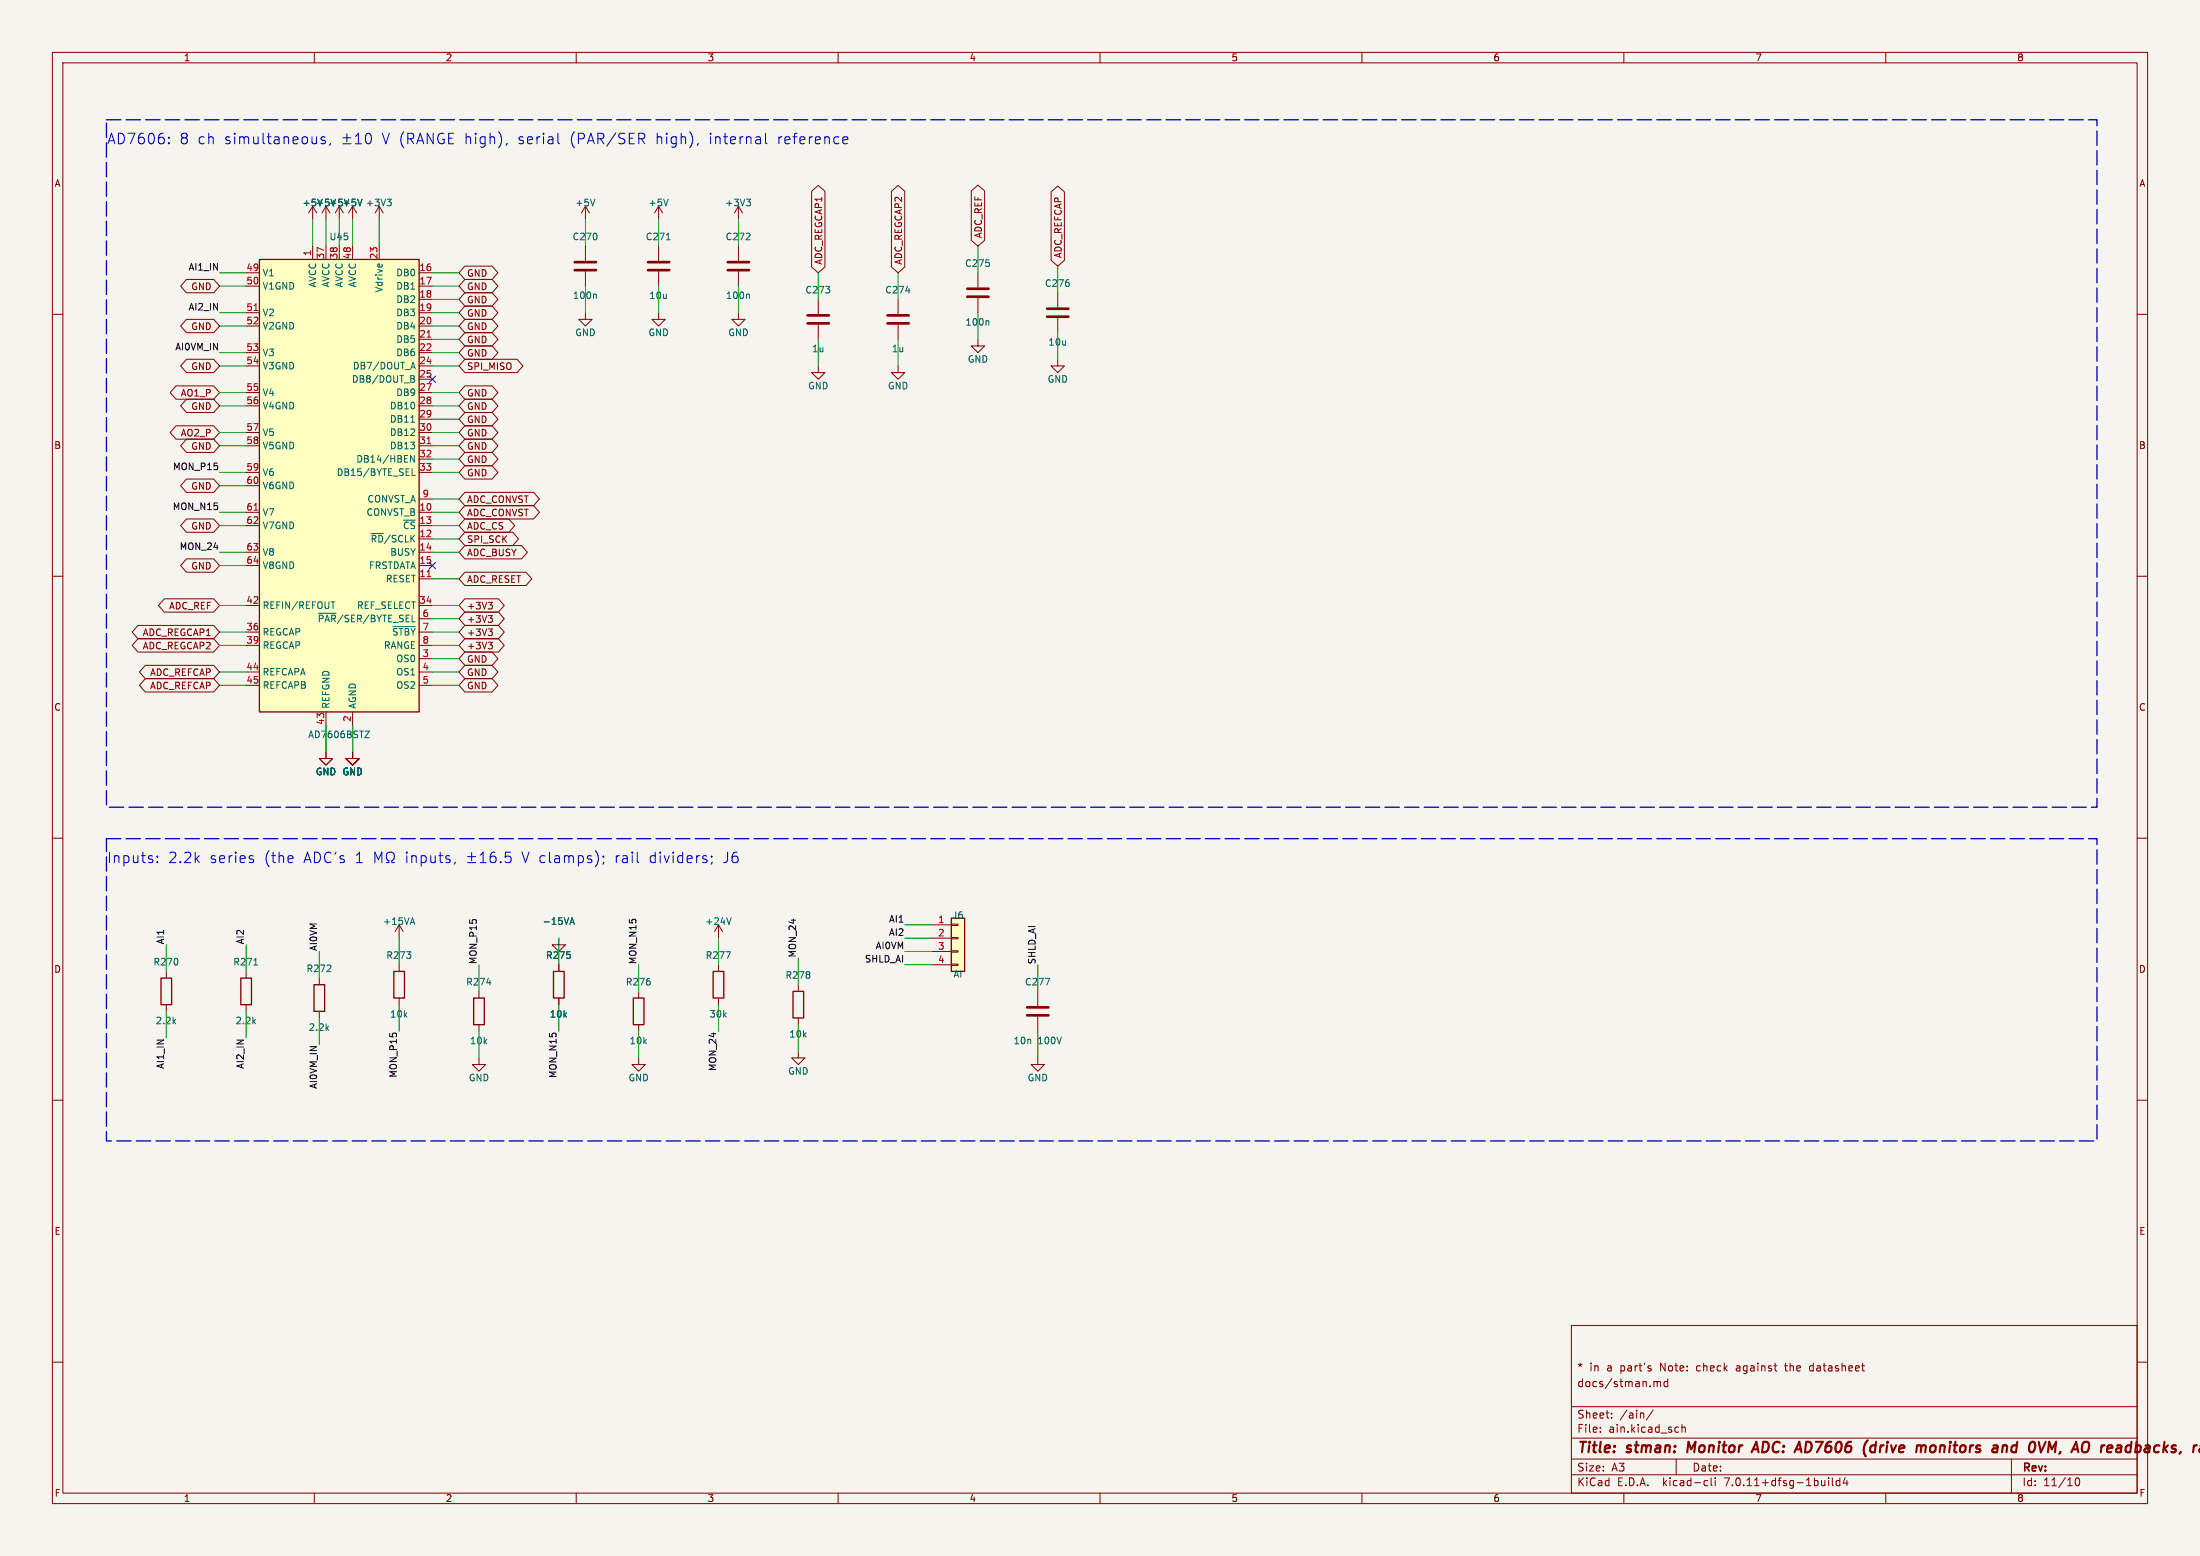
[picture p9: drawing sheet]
<svg xmlns="http://www.w3.org/2000/svg" width="420mm" height="297mm" viewBox="0 0 420 297" stroke-linecap="round" stroke-linejoin="round" font-family="sans-serif">
<path d="M0 0h420v297h-420z" fill="#f5f4ef" stroke="#f5f4ef" stroke-width=".19"/>
<g fill="none" stroke="#840000" stroke-width=".19">
<path d="M10 10h400v277h-400zM12 12h396v273h-396zM60 10v2M110 10v2M160 10v2M210 10v2M260 10v2M310 10v2M360 10v2M59.7 39.4l-.8 1.2M59.7 39.4v2.5M59.7 39.4l.8 1.2"/>
<path d="M62.2 39.4l-.7 1.2M62.2 39.4v2.5M62.2 39.4l.8 1.2M64.8 39.4l-.8 1.2M64.8 39.4v2.5M64.8 39.4l.7 1.2M67.3 39.4l-.8 1.2M67.3 39.4v2.5M67.3 39.4l.8 1.2M72.4 39.4l-.8 1.2M72.4 39.4v2.5M72.4 39.4l.8 1.2"/>
<path d="M111.8 39.4l-.8 1.2M111.8 39.4v2.5M111.8 39.4l.7 1.2M125.7 39.4v2.5M125.7 39.4l-.7 1.2M125.7 39.4l.8 1.2M141 39.4v2.5M141 39.4l-.8 1.2M141 39.4l.7 1.2M154.9 36.5l1.3-1.1 1.3 1.1v14.5l-1.3 1.1-1.3-1.1zM170.2 36.5l1.2-1.1 1.3 1.1v14.5l-1.3 1.1-1.2-1.1zM185.4 36.4l1.3-1.1 1.3 1.1v9.5l-1.3 1.1-1.3-1.1z"/>
<path d="M200.7 36.6l1.2-1.1 1.3 1.1v13.1l-1.3 1.1-1.2-1.1zM10 60h2M35.6 53.3h5.2l1.1 1.3-1.1 1.3h-5.2l-1.1-1.3zM47 52.1h2.5M47 54.6h2.5M47 59.7h2.5M59.7 47v2.5M62.2 47v2.5M64.8 47v2.5M67.3 47v2.5M72.4 47v2.5M80 52.1h2.5"/>
<path d="M80 54.6h2.5M80 57.2h2.5M80 59.7h2.5M88.7 53.3h5.2l1.2 1.3-1.2 1.3h-5.2l-1.1-1.3zM88.7 55.9h5.2l1.2 1.3-1.2 1.2h-5.2l-1.1-1.2zM88.7 58.4h5.2l1.2 1.3-1.2 1.3h-5.2l-1.1-1.3zM88.7 50.8h5.2l1.2 1.3-1.2 1.2h-5.2l-1.1-1.2zM111.8 59.7v1.3h1.2l-1.2 1.2-1.3-1.2h1.3M111.8 47v2.8M111.8 51.8v2.8M125.7 59.7v1.3h1.3l-1.3 1.2-1.2-1.2h1.2M125.7 47v2.8"/>
<path d="M125.7 51.8v2.8M141 59.7v1.3h1.2l-1.2 1.2-1.3-1.2h1.3M141 47v2.8M141 51.8v2.8M156.2 57.2v2.7M171.4 57.2v2.7M186.7 52.1v2.8M186.7 56.9v2.8M201.9 55.9v2.8M408 60h2M33.6 73.7h7.2l1.1 1.2-1.1 1.3h-7.2l-1.1-1.3zM35.6 61h5.2l1.1 1.2-1.1 1.3h-5.2l-1.1-1.3z"/>
<path d="M35.6 68.6h5.2l1.1 1.3-1.1 1.2h-5.2l-1.1-1.2zM35.6 76.2h5.2l1.1 1.3-1.1 1.2h-5.2l-1.1-1.2zM47 62.2h2.5M47 67.3h2.5M47 69.9h2.5M47 74.9h2.5M47 77.5h2.5M80 62.2h2.5M80 64.8h2.5M80 67.3h2.5M80 69.9h2.5M80 72.4h2.5"/>
<path d="M80 74.9h2.5M80 77.5h2.5M88.7 63.5h5.2l1.2 1.3-1.2 1.2h-5.2l-1.1-1.2zM88.7 61h5.2l1.2 1.2-1.2 1.3h-5.2l-1.1-1.3zM88.7 68.6h10l1.1 1.3-1.1 1.2h-10l-1.1-1.2zM88.7 66h5.2l1.2 1.3-1.2 1.3h-5.2l-1.1-1.3zM88.7 73.7h5.2l1.2 1.2-1.2 1.3h-5.2l-1.1-1.3zM88.7 76.2h5.2l1.2 1.3-1.2 1.2h-5.2l-1.1-1.2zM88.7 78.7h5.2l1.2 1.3-1.2 1.3h-5.2l-1.1-1.3zM156.2 69.9v1.2h1.3l-1.3 1.3-1.3-1.3h1.3M156.2 62v2.8M171.4 69.9v1.2h1.3l-1.3 1.3-1.2-1.3h1.2"/>
<path d="M171.4 62v2.8M186.7 64.8v1.2h1.3l-1.3 1.3-1.3-1.3h1.3M201.9 68.6v1.3h1.3l-1.3 1.2-1.2-1.2h1.2M201.9 60.7v2.8M33.6 81.3h7.2l1.1 1.3-1.1 1.2h-7.2l-1.1-1.2zM35.6 83.8h5.2l1.1 1.3-1.1 1.3h-5.2l-1.1-1.3zM35.6 99.1h5.2l1.1 1.2-1.1 1.3h-5.2l-1.1-1.3zM35.6 91.4h5.2l1.1 1.3-1.1 1.3h-5.2l-1.1-1.3zM47 97.8h2.5M47 82.6h2.5M47 85.1h2.5M47 90.2h2.5"/>
<path d="M47 92.7h2.5M80 97.8h2.5M80 80h2.5M80 82.6h2.5M80 85.1h2.5M80 87.6h2.5M80 90.2h2.5M80 95.3h2.5M88.7 96.5h13.2l1.1 1.3-1.1 1.3h-13.2l-1.1-1.3zM88.7 81.3h5.2l1.2 1.3-1.2 1.2h-5.2l-1.1-1.2zM88.7 83.8h5.2l1.2 1.3-1.2 1.3h-5.2l-1.1-1.3zM88.7 86.4h5.2l1.2 1.2-1.2 1.3h-5.2l-1.1-1.3z"/>
<path d="M88.7 88.9h5.2l1.2 1.3-1.2 1.2h-5.2l-1.1-1.2zM88.7 94h13.2l1.1 1.3-1.1 1.2h-13.2l-1.1-1.2zM88.7 99.1h8.5l1.1 1.2-1.1 1.3h-8.5l-1.1-1.3zM10 110h2M26.3 119.4h14.5l1.1 1.3-1.1 1.2h-14.5l-1.1-1.2zM31.4 114.3h9.4l1.1 1.3-1.1 1.2h-9.4l-1.2-1.2zM35.6 106.7h5.2l1.1 1.3-1.1 1.2h-5.2l-1.1-1.2zM47 100.3h2.5M47 105.4h2.5M47 108h2.5M47 115.6h2.5M80 110.5h2.5"/>
<path d="M80 102.9h2.5M80 100.3h2.5M80 105.4h2.5M80 108h2.5M80 115.6h2.5M80 118.1h2.5M88.7 101.6h9.2l1.1 1.3-1.1 1.2h-9.2l-1.1-1.2zM88.7 114.3h6.5l1.1 1.3-1.1 1.2h-6.5l-1.1-1.2zM88.7 116.8h6.5l1.1 1.3-1.1 1.3h-6.5l-1.1-1.3zM88.7 119.4h6.5l1.1 1.3-1.1 1.2h-6.5l-1.1-1.2zM88.7 104.1h10.9l1.1 1.3-1.1 1.3h-10.9l-1.1-1.3zM88.7 109.2h11.7l1.1 1.3-1.1 1.3h-11.7l-1.1-1.3z"/>
<path d="M93.2 115h.8l-.4 .5M93.2 117.5h.8l-.4 .5M93.8 115.5l.2 .2v.3l-.2 .2M93.8 118l.2 .2v.3l-.2 .3M408 110h2M26.3 121.9h14.5l1.1 1.3-1.1 1.3h-14.5l-1.1-1.3zM27.7 127h13.1l1.1 1.3-1.1 1.2h-13.1l-1.1-1.2zM27.7 129.5h13.1l1.1 1.3-1.1 1.3h-13.1l-1.1-1.3zM47 120.7h2.5M47 123.2h2.5M47 128.3h2.5M47 130.8h2.5"/>
<path d="M62.2 135.9v2.5M67.3 135.9v2.5M80 125.7h2.5M80 120.7h2.5M80 123.2h2.5M80 128.3h2.5M80 130.8h2.5M88.7 124.5h5.2l1.2 1.2-1.2 1.3h-5.2l-1.1-1.3zM88.7 127h5.2l1.2 1.3-1.2 1.2h-5.2l-1.1-1.2zM88.7 129.5h5.2l1.2 1.3-1.2 1.3h-5.2l-1.1-1.3zM88.7 121.9h6.5l1.1 1.3-1.1 1.3h-6.5l-1.1-1.3zM93.2 120.1h.8l-.4 .4"/>
<path d="M93.2 122.6h.8l-.4 .5M93.8 120.5l.2 .3v.3l-.2 .2M93.8 123.1l.2 .2v.3l-.2 .3M10 160h2M62.2 143.5v1.3h1.3l-1.3 1.3-1.2-1.3h1.2M67.3 143.5v1.3h1.3l-1.3 1.3-1.3-1.3h1.3M408 160h2M76.2 176.5v2.6M76.2 176.5l-.8 1.3M76.2 176.5l.8 1.3M106.7 179.1v1.2h1.2l-1.2 1.3-1.3-1.3h1.3M137.2 176.5v2.6"/>
<path d="M137.2 176.5l-.8 1.3M137.2 176.5l.7 1.3M177.8 176.5h3.8M177.8 179.1h3.8M181.6 178.9h1.3v.3h-1.3zM181.6 176.4h1.3v.3h-1.3zM31.7 185.4v1.3M31.7 191.8v1.2M47 185.4v1.3M47 191.8v1.2M61 186.7v1.3M61 193v1.3"/>
<path d="M76.2 184.2v1.2M76.2 190.5v1.3M91.4 189.2v1.3M91.4 195.6v1.3M106.7 184.2v1.2M106.7 190.5v1.3M121.9 189.2v1.3M121.9 195.6v1.3M137.2 184.2v1.2M137.2 190.5v1.3M152.4 188v1.2M152.4 194.3v1.3"/>
<path d="M177.8 181.6h3.8M177.8 184.2h3.8M181.6 184h1.3v.3h-1.3zM181.6 181.5h1.3v.2h-1.3zM198.1 189.2v2.8M198.1 194.1v2.8M10 210h2M91.4 201.9v1.3h1.3l-1.3 1.3-1.2-1.3h1.2M121.9 201.9v1.3h1.3l-1.3 1.3-1.3-1.3h1.3M152.4 200.7v1.2h1.3l-1.3 1.3-1.3-1.3h1.3M198.1 201.9v1.3h1.3l-1.3 1.3-1.3-1.3h1.3M408 210h2"/>
<path d="M10 260h2M300 253h108v32h-108zM408 260h2M300 278.5h108M300 274.5h108M300 268.5h108M305.5 273.2v.2M305.5 272.5v.1M307.7 270.5v.2M307.7 269.8v.1M315 261.2l.2 .2-.2 .3M315 260.7l.2 .1"/>
<path d="M315.6 269.1l-1.3 1.9M315.7 263.8l.5-.1 .2 .2M316.4 263.9l.2-.2 .3 .1 .1 .9M316.4 263.9v.8M318.4 263.8l-.5-.1-.2 .3 .1 .6h.6M318.4 263.2v1.5M320 278.5v3M320.3 272.4l.1 .1M320.4 273.3l-.1 .1M321.1 271.9v1.5M321.1 272.5l.2-.1 .4 .1v.9M340.7 260.7h.5"/>
<path d="M345.7 260.7l-.3 .3v.4l.3 .3M384 278.5v6.5M60 285v2M110 285v2M160 285v2M210 285v2M260 285v2M300 281.5h108M310 285v2M325.6 282.6l.4 .1M326 283.5l-.4 .1M326.7 282.1v1.3l.2 .2"/>
<path d="M327.4 282.1v.1M327.4 282.6v1M349.1 282.1v.1M349.1 282.6v1M349.8 282.1v1.3l.2 .2M351.2 282.7l-.4-.1-.3 .3 .2 .6h.5M351.2 282.1v1.5M352.2 282l-.3 1.1h.9M352.6 282.6v1M360 285v2M396.4 282.2l.1-.1a.8 .8 0 0 1 .5 .7 .8 .8 0 0 1-.5 .8 1 1 0 0 1-.1-1.4z"/>
</g>
<g fill="none" stroke="#840000" stroke-width=".4">
<path d="M322.3 275.2l-.2 2M334.4 277.2l.9-2 .4 2M334.6 276.6h1M356.6 274.9l-.1 .1M358.1 276a.66 .66 0 0 0-1 .3l-.1 .5 .2 .3h.7M358.2 275.2l-.3 2M367.6 276l-.1 1.2M369.2 275.9a.62 .62 0 0 0-.7 .4v.7a.52 .52 0 0 0 .8 .1M382.6 275.9h.3l.3 .3-.2 1M384.5 275.9l-.5 .4v.5l.3 .4h.4M391.2 275.2l.5 1.4 .8-1.4M401.2 275.9l-.1 1.3"/>
<path d="M401.3 276.1l-.1 .2"/>
</g>
<path d="M49.5 49.5h30.5v86.4h-30.5zM181.6 175.3h2.5v10.1h-2.5zM30.7 186.7h2.1v5.1h-2.1zM46 186.7h2v5.1h-2zM59.9 188h2.1v5h-2.1zM75.2 185.4h2v5.1h-2zM90.4 190.5h2.1v5.1h-2.1zM105.7 185.4h2v5.1h-2zM120.9 190.5h2v5.1h-2zM136.1 185.4h2.1v5.1h-2.1zM151.4 189.2h2v5.1h-2z" fill="none" stroke="#840000" stroke-width=".25"/>
<g fill="none" stroke="#006464" stroke-width=".19">
<path d="M69.1 38l-.4 1.3M73.9 38h.8l-.4 .5M74.4 38.5l.3 .2v.3l-.3 .3M113.6 38l-.4 1.3M127.5 38l-.4 1.3M142.5 38h.8l-.5 .5M143 38.5l.3 .2v.3l-.3 .3M113.7 56.1l.1 .2v.7M127.2 45.8h.7M142.9 56.1l.2 .2v.7M172.9 55.5h.8M78.4 71.7l.6 .1 .1 .3-.2 .2"/>
<path d="M78.4 72.3h.5M78.6 70.1h.6M78.9 69.2l.4 1.2M78.9 72.3l.3 .2-.1 .3-.7 .2M188.6 61.2l.2 .2v.7M78.4 80.6h.8M78.7 89.5v1.2h.6M79.1 86.9v1.3l-.7-1.3v1.3M60.8 117.1h3.4M63.2 114.9h.7M75 119.6h4.3M69.7 139.5h.8l-.8 1.3h.8"/>
<path d="M78.4 176.1h.6M78.7 175.2l.5 1.2M108.8 176.4l.4-1.2 .4 1.2M108.9 176.1h.6M139.6 175.2l-.4 1.2M48.5 184.2h.7M92.9 187.6h.8M138.6 181.7h.8l-.5 1.2M199.5 186.7h.9l-.6 1.3"/>
</g>
<g fill="none" stroke="#840000" stroke-width=".51">
<path d="M109.7 51.6h4.1M109.7 50h4.1M123.7 51.6h4.1M123.7 50h4.1M138.9 51.6h4.1M138.9 50h4.1M184.7 56.6h4M184.7 55.1h4M199.9 58.9h4.1M154.2 61.7h4M154.2 60.2h4M169.4 61.7h4.1"/>
<path d="M169.4 60.2h4.1M199.9 60.5h4.1M196.1 193.8h4.1M196.1 192.3h4.1"/>
</g>
<g fill="#ffffc2" stroke="#ffffc2" stroke-width=".19">
<path d="M181.6 175.3h2.5v10.1h-2.5z"/>
<path d="M49.5 49.5h30.5v86.4h-30.5z"/>
</g>
<path d="M48.5 59.3h.7M81.5 64.4h.7M48.5 97.4h.7M81.5 84.7h.7M81.5 110.1h.7" fill="none" stroke="#a90000" stroke-width=".19"/>
<g fill="none" stroke="#0000c2" stroke-width=".19">
<path d="M32.2 27.2v.2M32.2 26.2v.2M62 26.2l-.4-.1-.3 .3 .1 .3 .6 .2v.4h-.7M63.1 27.3l-.2 .4M65.5 27.4h1.5M65.5 26.3h1.5M66.2 25.5v1.6M67.8 27.4h1.2M67.8 26l.6-.6v2M70 25.5a.48 .48 0 0 1 .8 .3 1.03 1.03 0 0 1-.6 1.6 1.33 1.33 0 0 1-.2-1.9zM77.1 25.2a2.29 2.29 0 0 0 0 3M77.8 26.5h.8a.54 .54 0 0 0 .4-.5 .54 .54 0 0 0-.4-.6h-.8v2"/>
<path d="M78.3 26.5l.7 .9M79.6 27.4l.6-2 .7 2M79.8 26.9h.9M82.7 25.4v2l-1.1-2v2M84.7 25.5a.92 .92 0 0 0-1.1 .4 .92 .92 0 0 0 .1 1.1 .69 .69 0 0 0 1.1 .2v-.6h-.4M85.7 26.4h.6M86.6 25.4h-.9v2h.9M89 26.3a.5 .5 0 0 1 .8 .1v1M89 25.4v2M90.8 25.4v.2M90.8 26.1v1.3M92.6 26.2l-.6-.1-.3 .4v.6l.1 .2h.8"/>
<path d="M92.6 26.1v1.6a.54 .54 0 0 1-.8 .3M93.6 26.3a.5 .5 0 0 1 .8 .1v1M93.6 25.4v2M95.2 25.2a2.29 2.29 0 0 1 0 3M96.8 27.3l-.2 .4M106.5 25.4v1.8l.3 .2M122.4 26.5l.7 .9M123 25.6v.7M133.3 27.3l-.2 .4M146.1 25.4v1.8l.3 .2M161.2 26.1l.6 .1v.4l-.9 .2M161.8 27.3l-.6 .1"/>
<path d="M30 164.5v.2M30 163.4v.2M48.1 164l.3 .3-.3 .4M48.1 163.3l.2 .1M68 164.7h1.2M68 163.2l.6-.5v2M71.6 164.7v-2l.6 1.4 .7-1.4v2M73.8 164.7h.4v-.4a.85 .85 0 0 1-.4-1.2 .85 .85 0 0 1 1.2-.3 .92 .92 0 0 1-.2 1.5v.4h.5M86.9 164.6l-.2 .3M89.3 164.7h1.5M89.3 163.5h1.5M90 162.8v1.5"/>
<path d="M91.7 164.7h1.1M91.7 163.2l.5-.5v2M94.5 162.7a.79 .79 0 0 0-.9 .8v.8l.2 .3 .5 .1 .3-.2 .1-.7-.2-.3-.6-.1-.3 .4M95.6 164.5v.2M97.5 162.7h-1l-.1 .9 .3-.2 .7 .1 .2 .3-.1 .7-.3 .2h-.5l-.3-.2M104 163.4l-.5-.1-.4 .4v.6l.2 .3h.7M104.9 162.7v1.7l.3 .3M105.9 163.4h.8l.1 1.3M106.8 163.8l-.7 .1a.39 .39 0 0 0-.3 .4 .39 .39 0 0 0 .3 .4l.7-.1M107.8 163.5a.5 .5 0 0 1 .8 .1M107.8 163.3v1.4M108.6 163.6l.3-.3 .5 .1 .1 1.3"/>
<path d="M108.6 163.6v1.1M110.4 163.4l.6-.1 .4 .4v.6l-.2 .3h-.8M110.4 163.3v2M112.9 163.4l-.5-.1-.3 .3 .1 .3 .7 .2v.5h-.8M113.7 162.4a2.29 2.29 0 0 1 0 3M115.2 163.4v.2M115.3 164.6l-.2 .3M135.8 163.4v.2M135.9 164.6l-.1 .3"/>
</g>
<path d="M20.3 22.9h380v131.2h-380v-131.2M20.3 160.1h380v57.7h-380v-57.7" fill="none" stroke="#0000c2" stroke-width=".25" stroke-dasharray="2.7 1"/>
<g fill="none" stroke="#009600" stroke-width=".19">
<path d="M41.9 59.7h5.1M41.9 54.6h5.1M41.9 52.1h5.1M59.7 41.9v5.1M62.2 41.9v5.1M64.8 41.9v5.1M67.3 41.9v5.1M72.4 41.9v5.1M82.5 59.7h5.1M82.5 54.6h5.1M82.5 52.1h5.1M82.5 57.2h5.1"/>
<path d="M111.8 41.9v5.1M111.8 54.6v5.1M125.7 41.9v5.1M125.7 54.6v5.1M141 41.9v5.1M141 54.6v5.1M156.2 52.1v5.1M171.4 52.1v5.1M186.7 47v5.1M186.7 59.7v5.1M201.9 50.8v5.1M41.9 77.5h5.1"/>
<path d="M41.9 74.9h5.1M41.9 62.2h5.1M41.9 67.3h5.1M41.9 69.9h5.1M82.5 77.5h5.1M82.5 74.9h5.1M82.5 62.2h5.1M82.5 67.3h5.1M82.5 69.9h5.1M82.5 64.8h5.1M156.2 64.8v5.1M171.4 64.8v5.1"/>
<path d="M201.9 63.5v5.1M41.9 85.1h5.1M41.9 97.8h5.1M41.9 82.6h5.1M41.9 90.2h5.1M41.9 92.7h5.1M82.5 85.1h5.1M82.5 97.8h5.1M82.5 80h5.1M82.5 82.6h5.1M82.5 87.6h5.1M82.5 90.2h5.1"/>
<path d="M82.5 95.3h5.1M41.9 115.6h5.1M41.9 105.4h5.1M41.9 100.3h5.1M41.9 108h5.1M82.5 110.5h5.1M82.5 115.6h5.1M82.5 105.4h5.1M82.5 118.1h5.1M82.5 102.9h5.1M82.5 100.3h5.1M41.9 120.7h5.1"/>
<path d="M41.9 123.2h5.1M41.9 128.3h5.1M41.9 130.8h5.1M62.2 138.4v5.1M67.3 138.4v5.1M82.5 120.7h5.1M82.5 123.2h5.1M82.5 128.3h5.1M82.5 130.8h5.1M82.5 125.7h5.1M76.2 179.1v5.1M106.7 179.1v5.1"/>
<path d="M137.2 179.1v5.1M172.7 179.1h5.1M172.7 176.5h5.1M31.7 180.3v5.1M31.7 193v5.1M47 180.3v5.1M47 193v5.1M61 181.6v5.1M61 194.3v5.1M76.2 191.8v5.1M91.4 184.2v5M91.4 196.9v5"/>
<path d="M106.7 191.8v5.1M121.9 184.2v5M121.9 196.9v5M137.2 191.8v5.1M152.4 182.9v5.1M152.4 195.6v5.1M172.7 184.2h5.1M172.7 181.6h5.1M198.1 184.2v5M198.1 196.9v5"/>
</g>
<path d="M81.9 71.8l1.3 1.2M83.2 71.8l-1.3 1.2M81.9 107.3l1.3 1.3M83.2 107.3l-1.3 1.3" fill="none" stroke="#000084" stroke-width=".19"/>
<g font-size="2.8" fill="#0000c2">
<text x="20.3" y="27.7">AD7606:</text>
<text x="34.2" y="27.7">8 ch</text>
<text x="42.8" y="27.7">simultaneous,</text>
<text x="73" y="27.7">V</text>
<text x="99.1" y="27.7">serial</text>
<text x="109" y="27.7">(PAR/SER</text>
<text x="125.5" y="27.7">high),</text>
<text x="135.7" y="27.7">internal</text>
<text x="148.8" y="27.7">reference</text>
<text x="20.3" y="164.9">Inputs:</text>
<text x="32" y="164.9">2.2k</text>
<text x="40" y="164.9">series</text>
<text x="50.4" y="164.9">(the</text>
<text x="58" y="164.9">ADC's</text>
<text x="77.5" y="164.9">inputs,</text>
<text x="99.9" y="164.9">V</text>
<text x="117.7" y="164.9">rail</text>
<text x="124.3" y="164.9">dividers;</text>
<text x="138.5" y="164.9">J6</text>
</g>
<g font-size="2.8" fill="#840000">
<text x="301" y="277.9">Title:</text>
<text x="310.6" y="277.9">stman:</text>
<text x="323" y="277.9">Monitor</text>
<text x="336.3" y="277.9">ADC:</text>
<text x="345.3" y="277.9">AD7606</text>
<text x="359" y="277.9">(drive</text>
<text x="369.9" y="277.9">monitors</text>
<text x="385.3" y="277.9">and</text>
<text x="393" y="277.9">0VM,</text>
<text x="402.2" y="277.9">AO</text>
<text x="408.3" y="277.9">readbacks</text>
</g>
<g font-size="2.1" fill="#840000">
<text x="301" y="262">*</text>
<text x="303.4" y="262">in</text>
<text x="306.8" y="262">a</text>
<text x="309.5" y="262">part's</text>
<text x="317.2" y="262">Note:</text>
<text x="324.3" y="262">check</text>
<text x="332" y="262">against</text>
<text x="341.5" y="262">the</text>
<text x="346.3" y="262">datasheet</text>
<text x="301" y="265">docs/stman.md</text>
<text x="301" y="273.7">File:</text>
<text x="301" y="271">Sheet:</text>
<text x="307.1" y="273.7">ain.kicad_sch</text>
<text x="309.2" y="271">/ain/</text>
<text x="301" y="281.1">Size:</text>
<text x="307.6" y="281.1">A3</text>
<text x="323" y="281.1">Date:</text>
<text x="386" y="281.3">Rev:</text>
<text x="301" y="283.9">KiCad</text>
<text x="308.7" y="283.9">E.D.A.</text>
<text x="317.6" y="283.9">kicad-cli</text>
<text x="329.5" y="283.9">7.0.11+dfsg-1build4</text>
<text x="386" y="283.9">Id:</text>
<text x="390.1" y="283.9">11/10</text>
</g>
<g font-size="1.8" fill="#840000">
<text x="35" y="11.9">1</text>
<text x="85" y="11.9">2</text>
<text x="135" y="11.9">3</text>
<text x="185" y="11.9">4</text>
<text x="235" y="11.9">5</text>
<text x="285" y="11.9">6</text>
<text x="335" y="11.9">7</text>
<text x="385" y="11.9">8</text>
<text x="10.3" y="35.9">A</text>
<text x="408.3" y="35.9">A</text>
<text x="187.6" y="45.6" transform="rotate(-90 187.6 45.6)">ADC_REF</text>
<text x="89.1" y="53">GND</text>
<text x="157.2" y="50.6" transform="rotate(-90 157.2 50.6)">ADC_REGCAP1</text>
<text x="172.4" y="50.6" transform="rotate(-90 172.4 50.6)">ADC_REGCAP2</text>
<text x="202.9" y="49.4" transform="rotate(-90 202.9 49.4)">ADC_REFCAP</text>
<text x="36.4" y="55.6">GND</text>
<text x="89.1" y="55.6">GND</text>
<text x="89.1" y="58.1">GND</text>
<text x="36.4" y="63.2">GND</text>
<text x="89.1" y="65.7">GND</text>
<text x="89.1" y="60.6">GND</text>
<text x="89.1" y="63.2">GND</text>
<text x="36.4" y="70.8">GND</text>
<text x="89.1" y="70.8">SPI_MISO</text>
<text x="89.1" y="68.3">GND</text>
<text x="34.4" y="75.9">AO1_P</text>
<text x="89.1" y="75.9">GND</text>
<text x="34.4" y="83.5">AO2_P</text>
<text x="36.4" y="78.4">GND</text>
<text x="89.1" y="78.4">GND</text>
<text x="89.1" y="81">GND</text>
<text x="89.1" y="83.5">GND</text>
<text x="10.3" y="85.9">B</text>
<text x="36.4" y="86">GND</text>
<text x="89.1" y="86">GND</text>
<text x="89.1" y="88.6">GND</text>
<text x="408.2" y="85.9">B</text>
<text x="36.4" y="93.7">GND</text>
<text x="89.1" y="91.1">GND</text>
<text x="36.4" y="101.3">GND</text>
<text x="89.1" y="98.7">ADC_CONVST</text>
<text x="89.1" y="96.2">ADC_CONVST</text>
<text x="89.1" y="101.3">ADC_CS</text>
<text x="89.1" y="103.8">SPI_SCK</text>
<text x="89.1" y="106.4">ADC_BUSY</text>
<text x="36.4" y="108.9">GND</text>
<text x="89.1" y="111.4">ADC_RESET</text>
<text x="32.2" y="116.5">ADC_REF</text>
<text x="89.1" y="116.5">+3V3</text>
<text x="89.1" y="119.1">+3V3</text>
<text x="27.2" y="121.6">ADC_REGCAP1</text>
<text x="27.2" y="124.1">ADC_REGCAP2</text>
<text x="89.1" y="121.6">+3V3</text>
<text x="89.1" y="124.1">+3V3</text>
<text x="28.5" y="129.2">ADC_REFCAP</text>
<text x="28.5" y="131.8">ADC_REFCAP</text>
<text x="89.1" y="126.7">GND</text>
<text x="89.1" y="129.2">GND</text>
<text x="89.1" y="131.8">GND</text>
<text x="10.3" y="135.9">C</text>
<text x="408.2" y="135.9">C</text>
<text x="10.3" y="185.9">D</text>
<text x="408.2" y="185.9">D</text>
<text x="10.3" y="235.9">E</text>
<text x="408.3" y="235.9">E</text>
<text x="10.3" y="285.9">F</text>
<text x="35" y="286.9">1</text>
<text x="85" y="286.9">2</text>
<text x="135" y="286.9">3</text>
<text x="185" y="286.9">4</text>
<text x="235" y="286.9">5</text>
<text x="285" y="286.9">6</text>
<text x="335" y="286.9">7</text>
<text x="385" y="286.9">8</text>
<text x="408.3" y="285.9">F</text>
</g>
<g font-size="1.8" fill="#006464">
<text x="57.7" y="39.6">+5V+5V+5V+5V</text>
<text x="69.7" y="39.6">+3V3</text>
<text x="109.7" y="39.6">+5V</text>
<text x="123.7" y="39.6">+5V</text>
<text x="138.3" y="39.6">+3V3</text>
<text x="62.8" y="46.1">U45</text>
<text x="109.2" y="46.1">C270</text>
<text x="123.2" y="46.1">C271</text>
<text x="138.4" y="46.1">C272</text>
<text x="50" y="52.9">V1</text>
<text x="75.5" y="52.9">DB0</text>
<text x="184.1" y="51.1">C275</text>
<text x="50" y="55.5">V1GND</text>
<text x="60.6" y="55" transform="rotate(-90 60.6 55)">AVCC</text>
<text x="63.1" y="55" transform="rotate(-90 63.1 55)">AVCC</text>
<text x="65.6" y="55" transform="rotate(-90 65.6 55)">AVCC</text>
<text x="68.2" y="55" transform="rotate(-90 68.2 55)">AVCC</text>
<text x="73.3" y="55.9" transform="rotate(-90 73.3 55.9)">Vdrive</text>
<text x="75.5" y="55.5">DB1</text>
<text x="75.5" y="58">DB2</text>
<text x="109.3" y="57.3">100n</text>
<text x="123.8" y="57.3">10u</text>
<text x="138.5" y="57.3">100n</text>
<text x="153.7" y="56.2">C273</text>
<text x="168.9" y="56.2">C274</text>
<text x="199.4" y="54.9">C276</text>
<text x="50" y="60.6">V2</text>
<text x="50" y="63.1">V2GND</text>
<text x="75.5" y="60.6">DB3</text>
<text x="75.5" y="63.1">DB4</text>
<text x="75.5" y="65.6">DB5</text>
<text x="109.7" y="64.4">GND</text>
<text x="123.7" y="64.4">GND</text>
<text x="138.9" y="64.4">GND</text>
<text x="184.2" y="62.4">100n</text>
<text x="50" y="68.2">V3</text>
<text x="50" y="70.7">V3GND</text>
<text x="67.3" y="70.7">DB7/DOUT_A</text>
<text x="75.5" y="68.2">DB6</text>
<text x="154.9" y="67.4">1u</text>
<text x="170.2" y="67.4">1u</text>
<text x="184.7" y="69.4">GND</text>
<text x="200" y="66.2">10u</text>
<text x="50" y="75.8">V4</text>
<text x="67.1" y="73.3">DB8/DOUT_B</text>
<text x="75.5" y="75.8">DB9</text>
<text x="154.2" y="74.5">GND</text>
<text x="169.4" y="74.5">GND</text>
<text x="199.9" y="73.2">GND</text>
<text x="50" y="78.3">V4GND</text>
<text x="50" y="83.4">V5</text>
<text x="74.3" y="78.3">DB10</text>
<text x="74.3" y="80.9">DB11</text>
<text x="74.3" y="83.4">DB12</text>
<text x="50" y="86">V5GND</text>
<text x="67.9" y="88.5">DB14/HBEN</text>
<text x="74.3" y="86">DB13</text>
<text x="50" y="91">V6</text>
<text x="50" y="93.6">V6GND</text>
<text x="64.2" y="91">DB15/BYTE_SEL</text>
<text x="50" y="98.7">V7</text>
<text x="50" y="101.2">V7GND</text>
<text x="69.9" y="98.7">CONVST_B</text>
<text x="70" y="96.1">CONVST_A</text>
<text x="76.8" y="101.2">~{CS}</text>
<text x="50" y="106.3">V8</text>
<text x="70.7" y="103.7">~{RD}/SCLK</text>
<text x="74.4" y="106.3">BUSY</text>
<text x="50" y="108.8">V8GND</text>
<text x="70.3" y="108.8">FRSTDATA</text>
<text x="73.6" y="111.4">RESET</text>
<text x="50" y="116.4">REFIN/REFOUT</text>
<text x="60.6" y="119">~{PAR}/SER/BYTE_SEL</text>
<text x="68.1" y="116.4">REF_SELECT</text>
<text x="50" y="121.5">REGCAP</text>
<text x="50" y="124.1">REGCAP</text>
<text x="73.2" y="124.1">RANGE</text>
<text x="74.8" y="121.5">~{STBY}</text>
<text x="50" y="129.1">REFCAPA</text>
<text x="50" y="131.7">REFCAPB</text>
<text x="75.5" y="126.6">OS0</text>
<text x="75.5" y="129.1">OS1</text>
<text x="75.5" y="131.7">OS2</text>
<text x="63.1" y="135.4" transform="rotate(-90 63.1 135.4)">REFGND</text>
<text x="68.2" y="135.4" transform="rotate(-90 68.2 135.4)">AGND</text>
<text x="58.7" y="141.1">AD7606BSTZ</text>
<text x="60.2" y="148.2">GND GND</text>
<text x="65.3" y="148.2">GND</text>
<text x="73" y="176.7">+15VA</text>
<text x="103.5" y="176.7">-15VA</text>
<text x="134.5" y="176.7">+24V</text>
<text x="181.7" y="175.6">J6</text>
<text x="29.2" y="184.5">R270</text>
<text x="44.4" y="184.5">R271</text>
<text x="58.4" y="185.8">R272</text>
<text x="73.6" y="183.2">R273</text>
<text x="104.1" y="183.2">R275</text>
<text x="134.6" y="183.2">R277</text>
<text x="88.9" y="188.3">R274</text>
<text x="119.4" y="188.3">R276</text>
<text x="149.8" y="187">R278</text>
<text x="181.9" y="186.8">AI</text>
<text x="195.6" y="188.3">C277</text>
<text x="29.6" y="195.7">2.2k</text>
<text x="44.9" y="195.7">2.2k</text>
<text x="58.8" y="197">2.2k</text>
<text x="74.4" y="194.4">10k</text>
<text x="104.9" y="194.4">10k</text>
<text x="135.3" y="194.4">30k</text>
<text x="89.6" y="199.5">10k</text>
<text x="120.1" y="199.5">10k</text>
<text x="150.6" y="198.2">10k</text>
<text x="193.4" y="199.5">10n</text>
<text x="198.1" y="199.5">100V</text>
<text x="89.4" y="206.6">GND</text>
<text x="119.9" y="206.6">GND</text>
<text x="150.4" y="205.3">GND</text>
<text x="196.1" y="206.6">GND</text>
</g>
<g font-size="1.8" fill="#0f0f0f">
<text x="35.9" y="51.7">AI1_IN</text>
<text x="35.9" y="59.3">AI2_IN</text>
<text x="33.4" y="67">AI0VM_IN</text>
<text x="32.9" y="89.8">MON_P15</text>
<text x="32.9" y="97.4">MON_N15</text>
<text x="34.2" y="105.1">MON_24</text>
<text x="169.6" y="176.2">AI1</text>
<text x="169.6" y="178.7">AI2</text>
<text x="31.4" y="180.3" transform="rotate(-90 31.4 180.3)">AI1</text>
<text x="46.6" y="180.3" transform="rotate(-90 46.6 180.3)">AI2</text>
<text x="60.6" y="181.6" transform="rotate(-90 60.6 181.6)">AI0VM</text>
<text x="91.1" y="184.1" transform="rotate(-90 91.1 184.1)">MON_P15</text>
<text x="121.6" y="184.1" transform="rotate(-90 121.6 184.1)">MON_N15</text>
<text x="152.1" y="182.9" transform="rotate(-90 152.1 182.9)">MON_24</text>
<text x="165" y="183.8">SHLD_AI</text>
<text x="167.1" y="181.3">AI0VM</text>
<text x="197.8" y="184.1" transform="rotate(-90 197.8 184.1)">SHLD_AI</text>
<text x="31.4" y="204.1" transform="rotate(-90 31.4 204.1)">AI1_IN</text>
<text x="46.6" y="204.1" transform="rotate(-90 46.6 204.1)">AI2_IN</text>
<text x="60.6" y="207.9" transform="rotate(-90 60.6 207.9)">AI0VM_IN</text>
<text x="75.9" y="205.8" transform="rotate(-90 75.9 205.8)">MON_P15</text>
<text x="106.3" y="205.9" transform="rotate(-90 106.3 205.9)">MON_N15</text>
<text x="136.8" y="204.6" transform="rotate(-90 136.8 204.6)">MON_24</text>
</g>
<g font-size="1.8" fill="#a90000">
<text x="46.9" y="51.8">49</text>
<text x="59.4" y="49" transform="rotate(-90 59.4 49)">1</text>
<text x="62" y="49.6" transform="rotate(-90 62 49.6)">37</text>
<text x="64.5" y="49.6" transform="rotate(-90 64.5 49.6)">38</text>
<text x="67.1" y="49.6" transform="rotate(-90 67.1 49.6)">48</text>
<text x="72.1" y="49.6" transform="rotate(-90 72.1 49.6)">23</text>
<text x="80" y="51.8">16</text>
<text x="46.9" y="54.4">50</text>
<text x="46.9" y="59.4">51</text>
<text x="80" y="54.4">17</text>
<text x="80" y="56.9">18</text>
<text x="80" y="59.4">19</text>
<text x="46.9" y="62">52</text>
<text x="80" y="62">20</text>
<text x="80" y="64.5">21</text>
<text x="46.9" y="67.1">53</text>
<text x="46.9" y="69.6">54</text>
<text x="80" y="67.1">22</text>
<text x="80" y="69.6">24</text>
<text x="46.9" y="74.7">55</text>
<text x="46.9" y="77.2">56</text>
<text x="80" y="72.1">25</text>
<text x="80" y="74.7">27</text>
<text x="80" y="77.2">28</text>
<text x="46.9" y="82.3">57</text>
<text x="80" y="79.8">29</text>
<text x="80" y="82.3">30</text>
<text x="46.9" y="84.8">58</text>
<text x="46.9" y="89.9">59</text>
<text x="80" y="84.8">31</text>
<text x="80" y="87.4">32</text>
<text x="80" y="89.9">33</text>
<text x="46.9" y="92.5">60</text>
<text x="80.6" y="95">9</text>
<text x="46.9" y="97.5">61</text>
<text x="46.9" y="100.1">62</text>
<text x="80" y="97.5">10</text>
<text x="80" y="100.1">13</text>
<text x="46.9" y="105.2">63</text>
<text x="46.9" y="107.7">64</text>
<text x="80" y="102.6">12</text>
<text x="80" y="105.2">14</text>
<text x="80" y="107.7">15</text>
<text x="80" y="110.2">11</text>
<text x="46.9" y="115.3">42</text>
<text x="80" y="115.3">34</text>
<text x="80.6" y="117.9">6</text>
<text x="46.9" y="120.4">36</text>
<text x="46.9" y="122.9">39</text>
<text x="80.6" y="125.5">3</text>
<text x="80.6" y="120.4">7</text>
<text x="80.6" y="122.9">8</text>
<text x="46.9" y="128">44</text>
<text x="46.9" y="130.6">45</text>
<text x="80.6" y="128">4</text>
<text x="80.6" y="130.6">5</text>
<text x="67.1" y="137.9" transform="rotate(-90 67.1 137.9)">2</text>
<text x="62" y="138.5" transform="rotate(-90 62 138.5)">43</text>
<text x="179" y="176.3">1</text>
<text x="179" y="178.8">2</text>
<text x="179" y="181.4">3</text>
<text x="179" y="183.9">4</text>
</g>
</svg>
